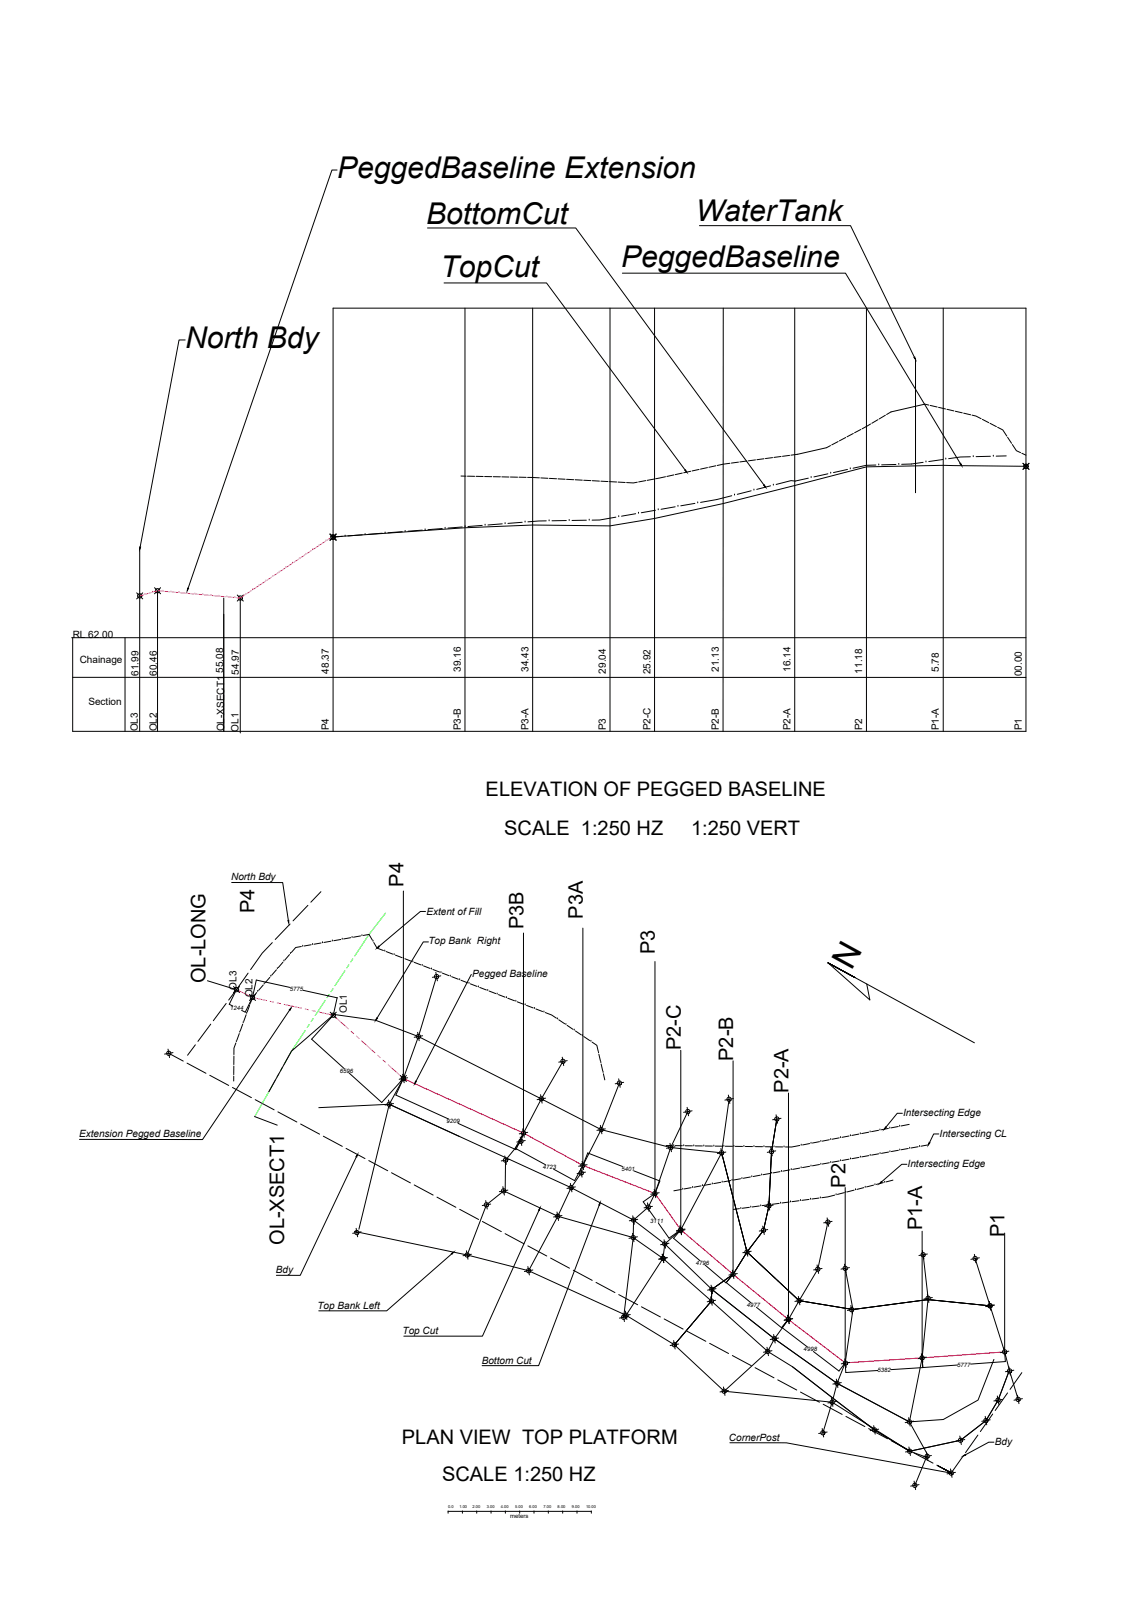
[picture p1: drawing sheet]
<svg xmlns="http://www.w3.org/2000/svg" width="297mm" height="420mm" viewBox="0 0 297 420" stroke-linecap="round" stroke-linejoin="round" font-family="sans-serif">
<!-- layer: 0 -->
<g fill="none" stroke="#000" stroke-width=".26">
<path d="M87.4 44.1h-1.3l-37.3 108.6M110.9 59.2h38.5l48.8 66.7M181.4 58.6h39.2l16.6 34.1M115.2 73.4h26.6l35.9 48.6M120.6 80v109.8M138.2 80v109.8M158.2 80v109.8M161.5 70.9h57.8l29.8 49.4M169.8 80v109.8M187.6 80v109.8M206.2 80v109.8M224.8 80v109.8"/>
<path d="M244.7 80v109.8M48 88.2h-1.6l-10 53.8M191.6 119.9l-1.9 .3M193.8 119.6l-1.9 .3M196 119.4l-1.9 .2M198.2 119.1l-1.8 .2M200.4 118.8l-1.8 .2M202.6 118.5l-1.8 .2M204.8 118.2l-1.8 .2M215.5 115.6l-1.1 .6-9.2 1.9M217.4 114.6l-1.6 .9M219.4 113.5l-1.6 .9"/>
<path d="M221.4 112.5l-1.7 .9M223.3 111.4l-1.6 .9M225.8 110l-2.1 1.3M227.8 108.9l-1.6 .9M229.7 107.8l-1.6 .9M239.5 120l-3.1 .4-2.5 .1M240.2 119.9h.1M240.9 105.1l-1-.2-8.7 2-1.2 .7M241.3 105.2l1.8 .4M243.5 105.7l1.8 .4M244.6 119.2l-3.7 .6M245.4 119.1h.1"/>
<path d="M245.7 106.2l1.8 .4M247.8 106.7l1.8 .4M250 107.2l1.8 .4M251.7 118.5l-2.6 .1-3 .4M252.2 107.7l1 .3 1.3 .7M252.5 118.5h.1M254.9 108.8l1.6 .9M256.8 109.9l1.7 .8M256.9 118.4l-3.7 .1M257.7 118.4h.1M258.8 110.9l1.3 .7 1.1 1.6M261 118.3l-2.6 .1"/>
<path d="M261.4 113.5l1 1.5M262.6 115.4l1.1 1.6 1 .5M265.1 117.6l1.1 .5M85.6 138.6l1.6 1.6M87.2 138.6l-1.6 1.6M88.8 139.2l-2.8 .2M89.5 139.1h.1M94 138.8l-3.7 .3M94.7 138.7h.1M99.2 138.4l-3.7 .3M99.9 138.3h.1M104.4 138l-3.8 .3"/>
<path d="M105.1 137.9h.1M109.5 137.6l-3.7 .3M110.3 137.5h.1M114.7 137.2l-3.7 .3M115.5 137.1h.1M119.6 123.5l1.3 .1M119.9 136.8l-3.7 .2M120.7 136.7h.1M121.3 123.6h1.8M123.5 123.6l1.9 .1M125.1 136.3l-3.7 .3M125.7 123.7h1.9"/>
<path d="M125.8 136.3h.1M128 123.7h1.8M130.2 123.8h1.8M130.3 135.9l-3.7 .3M131 135.9h.1M132.4 123.8h1.9M134.6 123.8l1.9 .1M135.5 135.5l-3.7 .3M136.2 135.5h.1M136.9 123.9l3 .1M140.3 124l1.9 .1M141.7 135.2l-4.7 .2"/>
<path d="M142.4 135.2h.1M142.5 124.1l1.9 .2M144.8 124.3l1.8 .1M146.9 135.1l-3.7 .1M147 124.4l1.8 .1M147.7 135.1h.1M149.2 124.5l1.9 .1M151.4 124.6l1.9 .1M152.1 135l-3.7 .1M152.9 135h.1M153.7 124.7l1.8 .2M155.9 124.9l1.8 .1"/>
<path d="M158.1 125l1.9 .1M159.8 134.2l-4.2 .8h-2M160.3 125.1l1.9 .1M160.5 134.1h.1M164.9 133.3l-3.7 .7M165.3 125.1l-1 .2-1.7-.1M165.6 133.2h.1M167.5 124.7l-1.8 .4M169.7 124.3l-1.8 .4M170 132.4l-3.6 .7M170.8 132.3h.1M172.6 123.7l-2.5 .6"/>
<path d="M174.8 123.2l-1.8 .4M175.2 131.5l-3.7 .7M175.9 131.4h.1M177 122.8l-1.8 .4M179.2 122.3l-1.8 .4M180.3 130.6l-3.7 .7M181 130.5h.1M181.4 121.8l-1.9 .4M183.5 121.4l-1.8 .3M185.7 120.9l-1.8 .4M189.4 120.2l-3.3 .6M189.8 128.7l-3.8 .9-4.3 .8"/>
<path d="M190.5 128.5h.1M194.9 127.4l-3.6 .9M195.6 127.2h.1M199.9 126.1l-3.6 .9M200.6 125.9h.1M209.7 124.1l-3.4 .8-1.1-.2-3.9 1M210.4 123.9h.1M214.8 123l-3.7 .8M215.5 122.8h.1M219.9 121.8l-3.7 .8M220.6 121.7h.1M227.2 120.7l-2.5 .1-3.4 .7"/>
<path d="M228 120.7h.1M232.4 120.5l-3.7 .1M233.2 120.5h.1M265.4 120.2l1.6 1.6M266.2 121l-21.5-.2-19.9 .4-37.2 9.5-17.8 3.8-11.6 2-20-.2-17.6 .7-34.2 2.3M267 120.2l-1.6 1.6M35.5 153.9l1.5 1.5M36.2 142.6v47.2M37 153.9l-1.5 1.5M40.1 152.5l1.6 1.6M40.9 153.3v36.5M41.7 152.5l-1.6 1.6"/>
<path d="M58 155.2v34.6M61.5 154.4l1.6 1.6M62.3 155.2v35M63.1 154.4l-1.6 1.6M18.6 165.5h247.6M18.9 175.8h247.3M18.9 165.5v24.3h247.3v-109.8h-179.8v109.8M32.4 165.5v24.3M60.1 229h13.2l1.5 9.9M104.7 231.2l-.1 48.7M110.4 236.5h-1.3l-10.8 9.1M53.8 254.5l7 2.2"/>
<path d="M60.6 256l1.5 1.6M61.3 256.8l-1.8 3.8 .9 .5M62.1 256l-1.5 1.6M64.7 258.1l1.6 1.5M66.3 258.1l-1.6 1.5M66.6 257.6l-1.1 1.3-.5 1.3M66.9 257.3h.1M68.3 255.6l-1.2 1.4M68.5 255.3h.1M70 253.6l-1.2 1.4M70.2 253.4h.1M71.7 251.7l-1.2 1.4"/>
<path d="M72 251.4h.1M73.4 249.7l-1.2 1.4M73.6 249.4h.1M75.1 247.7l-1.2 1.4M75.3 256.3l-8.8-2-1 4.6-1.9 3.8-.9-.5M75.3 247.5h.1M78.2 245.6l-1.5 .3-1.1 1.3M78.5 245.6h.1M78.7 257l8.8 1.9-1 4.6-5.7 6.2 8.5 7.6M80.7 245.2l-1.8 .3M81.1 245.1h.1M83.3 244.7l-1.8 .3"/>
<path d="M83.7 244.7h.1M85.8 244.3l-1.8 .3M86.2 244.2h.1M88.4 243.8l-1.8 .3M88.8 243.7h.1M91 243.3l-1.8 .4M91.3 243.3h.1M93.5 242.9l-1.8 .3M93.9 242.8h.1M94.3 242.8l1.4-.3 .9 1.4M96.8 244.3h.1M97 244.6l.8 1.4 1.7 .7"/>
<path d="M99.8 246.8h.1M100.2 246.9l1.7 .7M102.2 247.7h.1M102.6 247.9l1.7 .6M104.7 248.7h.1M105 248.8l1.8 .7M107.1 249.6h.1M107.4 249.7l1.8 .7M109.5 250.5h.1M109.9 250.7l1.7 .6M111.2 244.4h-1.4l-12 19.8M112 251.5h.1"/>
<path d="M112.3 251.6l1.7 .7M113.1 252.3l.4 2.2M113.3 253.4l-4.8 15.6-3.9 10.9-3.6 6.7-7.9 32.4M114.4 253.3l-2.2 .3M114.4 252.4h.1M114.7 252.5l1.8 .7M116.8 253.3h.1M117.2 253.5l1.7 .6M119.2 254.3h.1M119.6 254.4l1.7 .7M121.7 255.2h.1M122 255.3l1.8 .7"/>
<path d="M122.3 252.9l-14.4 27.7M124.1 256.1h.1M124.5 256.3l1.7 .6M126.5 257.1h.1M126.9 257.2l1.7 .7M129 258h.1M129.3 258.1l1.7 .7M131.4 258.9h.1M131.7 259.1l1.8 .6M133.8 259.8h.1M134.2 260l1.7 .6M135.8 242.1v52"/>
<path d="M151.2 240.9v61.6M169.9 249.5v60.2M60.6 278.9h.1M60.6 279.3v1.2M60.7 276.3h.1M60.7 276.7l-.1 1.8M60.7 273.7h.1M60.7 274v1.9M61.2 270.7l-.5 1.3v1.3M61.3 270.3h.1M62.1 268.2l-.7 1.8M62.2 267.9h.1"/>
<path d="M63 265.8l-.7 1.7M63.1 265.4h.1M63.9 263.3l-.7 1.8M64 263h.1M64.8 260.9l-.7 1.7M64.9 260.6h.1M75.1 262.1l-22.6 33.6h-31.9M85.7 262.7l1.5 1.6M87.2 262.7l-1.5 1.6M90.6 278.5l8.4 7.6 5.6-6.2M103.9 279.1l1.5 1.6M104.5 278.8l.3 2.2"/>
<path d="M104.6 279.9l-1.9 4.3 13.6 6.2M105.4 279.1l-1.5 1.6M105.7 279.7l-2.1 .4M108.3 267.9l.4 2.2M109.6 268.8l-2.2 .4M136.2 260.8h.1M136.6 260.9l1.7 .7M138.7 261.7h.1M139 261.8l1.8 .7M141.1 262.6h.1M141.5 262.8l1.6 .6 1.2 .8M144.6 264.4h.1"/>
<path d="M145 264.7l1.5 1M145.9 274.4l.3 2.1M146 275.4l-5.6 9.8-4.6 8.9-.6 2.1-4.1 4.9v7.7l-4.9 3.9-5 13M146.8 265.9h.1M147.1 266.1l1.6 1M147.1 275.3l-2.2 .3M149 267.3h.1M149.3 267.6l1.5 1M151.1 268.8h.1M151.4 269l1.6 1M153.3 270.2h.1M153.6 270.5l1.2 .8 .4 1.6"/>
<path d="M155.3 273.2h.1M155.4 273.6l.4 1.8M155.9 275.8h.1M155.9 276.1l.5 1.8M156.4 278.3h.1M156.5 278.7l.4 1.6M160.5 280l.4 2.2M176.6 272.6v46.6M190.2 275.3v55.4M66.1 289.8l5.8 2.2M69.8 283.3l5.8-10.5 11-9.5 10.9 1.5 11 4.2 47.5 24.2 18 4.6 13.2 1.4M82.7 287.5l18.3-.9 18.3 8.4"/>
<path d="M100.8 285.5l.4 2.2M101 286.6l47.2 21.6 16.2 8.4 8.1 6.2 12.2 11.8 16.2 12.8 16.3 11.6 18.7 10M102.1 286.4l-2.2 .4M118.8 291.5l15 6.9 2-4.3M131 300l.3 2.2M135 295.1l.4 2.2M135.6 293l.4 2.2M135.8 294.1l-2.1 3.9 7.8 4.3M136.3 296l-2.2 .4M136.9 293.9l-2.2 .4M140.2 284.1l.4 2.2M141.5 285l-2.2 .4"/>
<path d="M155.8 292.1l.3 2.2M157 293l-2.1 .3M160.7 281.1l-4.7 12.1-4.8 9.3-.4 1.9-2.6 3.8-3.5 7.4-7.6 14.2M161.8 280.9l-2.2 .4M172.8 297.3h1.6M173.8 296.7l.4 2.2M174.8 297.3h.1M175.1 297.6l-2.2 .4M175.2 297.3h1.8M177.4 297.3h.1M177.8 297.3l1.8 .1M178.3 287.4l.3 2.2"/>
<path d="M178.4 288.5l-4.4 9.3-4.1 11.9-1.7 3.6-3.8 3.3-.1 4.6-2.5 20.7M179.5 288.3l-2.2 .4M180 297.4h.1M180.4 297.4h1.8M182.6 297.4h.1M183 297.4h1.8M185.2 297.4h.1M185.6 297.4l1.8 .1M187 298.1l.4 2.2M187.8 297.5h.1M188.2 297.5h1.8M188.3 299l-2.2 .4"/>
<path d="M189 284.2l.3 2.2M189.1 285.3l-1.9 13.9-10.6 20-4.1 3.6-.5 3.8-9.6 14.7M190.2 285.1l-2.2 .4M190.4 297.5h.1M190.8 297.5h1.8M193 297.5h.1M193.4 297.5l1.8 .1M195.6 297.6h.1M196 297.6h1.8M198.2 297.6h.1M198.6 297.6h1.8M199.9 297.8l.4 2.2"/>
<path d="M200.8 297.6h.1M201.2 297.6h1.8M201.2 298.7l-2.2 .4M201.3 289.3l.4 2.2M202.6 290.2l-2.2 .4M203.4 297.6h.1M204.6 283.7v58.7M207.5 297.3l-2.1 .4h-1.6M207.9 297.2h.1M210 296.8l-1.8 .3M210.4 296.7h.1M212.6 296.3l-1.8 .3"/>
<path d="M213 296.2h.1M215.1 295.8l-1.8 .3M215.5 295.7h.1M217.7 295.3l-1.8 .3M218.1 295.2h.1M220.3 294.8l-1.9 .4M220.6 294.7h.1M222.8 294.3l-1.8 .4M223.2 294.2h.1M225.4 293.8l-1.9 .4M225.4 299.9l-1.8 .3M225.7 293.8h.1"/>
<path d="M225.7 299.8h.1M227.9 293.3l-1.8 .4M228 299.4l-1.9 .4M228.3 293.3h.1M228.3 299.4h.1M230.5 292.8l-1.9 .4M230.5 299l-1.8 .3M230.8 292.8h.1M230.9 298.9h.1M233 292.3l-1.8 .4M233.1 298.5l-1.9 .3M233.4 292.3h.1"/>
<path d="M233.4 298.5h.1M234.1 288.9h-1.3l-3 3.6M235.6 298.1l-1.8 .3M235.9 291.8l-2.1 .4M236 298h.1M238.2 297.6l-1.8 .3M238.6 297.5h.1M240.9 297.1l-2 .4M243.6 294.3h-1.4l-1.1 2.2M92 319.6l29.2 6.1 15.9 4.1 25.3 11.5 12.5 7.7 13 12 28 2.9 20.1 12.7 4.3 1.6M92.4 318.8l.4 2.2M92.5 300.2l-14.6 30.8h-6.2"/>
<path d="M93.7 319.7l-2.2 .4M126 311.6l.4 2.2M127.3 312.5l-2.2 .4M130.5 308l.3 2.1M130.6 309l14.1 6.6 19.6 5.6 7.7 5.4 27.2 24.1 6.4 4 21.3 16.4 9.1 5.5 13.2-2.8 6.6-5.1 3.1-5.3 2.9-7.6-2.9 7.6-3.1 5.3-6.6 5.1-13.2 2.8-9.1-5.5-21.3-16.4M131.7 308.9l-2.2 .3M132.2 300.9l-2.2 .4M139.8 314.1l-14.6 32.7h-20.4M144.5 314.5l.4 2.2M145.8 315.5l-2.2 .3M148 307.1l.4 2.2M149.3 308l-2.2 .4"/>
<path d="M150.6 303.3l.4 2.2M151 301.4l.4 2.2M151.2 302.5l-2.1 3.9-5.5-3M151.2 302.5l1.3-3.3 9 3.5M151.9 304.2l-2.2 .4M152.3 302.3l-2.2 .4M155.5 312.8l-15.8 41.6h-14.6M164.2 315.5l.3 2.2M164.4 303.9l6.8 2.6-1.3 3.2M165.4 316.4l-2.1 .4M168 312.2l.4 2.2M169.3 313.1l-2.2 .4"/>
<path d="M169.7 308.6l.4 2.2M169.9 309.7l-3 2.2 3.1 4.4M170.8 317.5l2.8 3.8 3-2.1M171 309.5l-2.2 .4M176.4 318.2l.4 2.2M176.4 318.1l.4 2.2M176.6 319.2l-1.9 2.2 6.9 5.8M176.7 308.7l-1.9 .3M177.1 308.6h.1M177.7 319.2l-2.2 .3M177.7 319l-2.2 .4M179.3 308.2l-1.8 .4"/>
<path d="M179.7 308.2h.1M181.9 307.8l-1.9 .3M182.2 307.7h.1M184.4 307.3l-1.8 .3M184.8 307.2h.1M187 306.8l-1.8 .4M187.4 306.8h.1M189.6 306.4l-1.9 .3M189.9 306.3h.1M191.8 313.7l-1.5 .2M192.1 305.9l-1.8 .3M192.2 313.6h.1"/>
<path d="M192.5 305.9h.1M194.4 313.3l-1.8 .3M194.7 305.4l-1.9 .4M194.8 313.3h.1M195 305.4h.1M197 313l-1.9 .2M197.2 305l-1.8 .3M197.4 312.9h.1M197.6 304.9h.1M197.9 318.2l.4 2.2M199.2 319.1l-2.2 .4M199.3 311.8l.4 2.2"/>
<path d="M199.6 312.6l-1.9 .3M199.8 304.5l-1.8 .4M199.9 312.6h.1M200.2 304.5h.1M200.6 312.8l-2.2 .3M202.1 312.3l-1.8 .2M202.3 304.1l-1.8 .3M202.5 312.2h.1M202.7 304h.1M204.7 311.9l-1.8 .3M204.9 303.6l-1.8 .3M205.1 311.9h.1"/>
<path d="M205.3 303.5h.1M207.3 311.6l-1.8 .3M207.5 303.1l-1.9 .4M207.7 311.6h.1M207.8 303.1h.1M209.9 311.3l-1.9 .2M210 302.7l-1.8 .3M210.2 311.2h.1M210.4 302.6h.1M212.5 310.9l-1.9 .3M212.6 302.2l-1.8 .3M212.8 310.9h.1"/>
<path d="M213 302.1h.1M214.6 316.1l.4 2.2M214.8 317.2l-2.6 12.2-7.6 13-3.7 5-1.7 3.3-11.3 10.3M215.1 301.8l-1.8 .3M215.5 301.7h.1M215.9 317l-2.2 .4M216.5 310.2l-3.3 .6M216.9 310.1h.1M217.7 301.3l-1.8 .3M218.1 301.2h.1M219.1 309.5l-1.8 .5M219.3 308.2v45.5"/>
<path d="M219.4 309.4h.1M220.3 300.8l-1.9 .4M220.6 300.8h.1M221.6 308.9l-1.8 .4M221.9 308.8h.1M222.8 300.4l-1.8 .3M223.2 300.3h.1M224.1 308.2l-1.8 .5M224.5 308.1h.1M226.6 307.6l-1.8 .4M227 307.5h.1M229.1 306.9l-1.8 .5"/>
<path d="M229.5 306.8h.1M231.7 306.3l-1.8 .4M235.3 302.2h-1.4l-5.2 4.5M239.2 319.5v32.9l.2 2.5M117.2 325.4l-16.9 14.8h-17.6M121 324.6l.4 2.2M122.3 325.5l-2.2 .4M136.9 328.7l.4 2.2M138.2 329.6l-2.2 .4M164.1 320.1l.4 2.2M165.4 321l-2.2 .4M171.8 325.5l.4 2.2"/>
<path d="M172.3 321.7l.4 2.2M173.1 326.4l-2.2 .4M173.6 322.6l-2.2 .4M182.9 328.3l5.4 4.6 1.9-2.2M184.4 336.5l.3 2.2M184.5 333.5l.4 2.2M184.7 334.6l16.2 12.8 16.3 11.6 18.7 10 8.8-.6 9-5.1 4.1-10.5M185.6 337.4l-2.1 .4M185.8 334.4l-2.2 .4M190 329.6l.4 2.2M190.2 330.7l-1.8 2.2 6.4 5.2M191.3 330.5l-2.2 .4"/>
<path d="M193.6 323.8l.4 2.2M194.9 324.7l-2.2 .4M196.2 339.3l6.5 5.3 1.8-2.2-1.6 2.1 6.6 5.1M207.1 336.4l.4 2.2M208.4 337.3l-2.2 .4M212 328.3l.4 2.2M213.3 329.2l-2.2 .4M219.1 328.1l.4 2.2M219.3 329.2l2 10.6-2 13.9-2.1 5.3-3.7 12.8M220.4 329l-2.2 .4M220.7 338.8l.4 2.2M222 339.7l-2.2 .4"/>
<path d="M239.3 324.5l.4 2.2M239.5 325.6l1.3 11.3-1.6 15.5-3.3 16.6 4.7 8.5-3.3 8M240.6 335.8l.4 2.2M240.6 325.4l-2.2 .4M241.9 336.7l-2.2 .4M252.8 325.5l.4 2.2M253 326.6l7.6 24.2 3.5 12.4M254.1 326.4l-2.2 .4M256.6 337.8l.4 2.2M257.9 338.7l-2.2 .4M260.6 320v30.8l.2 2.5-9 .7M161.6 340.8l.4 2.2"/>
<path d="M162.2 340.2l.4 2.2M162.9 341.7l-2.2 .4M163.5 341.1l-2.2 .4M174.8 347.9l.3 2.2M176.1 348.8l-2.3 .4M187.7 359.9l.4 2.2M199 349.6l.4 2.2M200.3 350.5l-2.2 .4M200.7 346.3l.4 2.2M202 347.2l-2.2 .4M204.3 341.3l.4 2.2M204.4 341.3l.4 2.2"/>
<path d="M205.7 342.2l-2.3 .4M211 350.7l6.6 5.1 1.7-2.1M217 357.9l.4 2.2M218.3 358.8l-2.2 .4M219.1 352.7l.4 2.2M219.3 353.7l.1 2.5 8.3-.5M220.4 353.6l-2.2 .3M239 351.3l.4 2.2M239.4 354.9l-8.3 .5M240.3 352.2l-2.2 .4M248.4 354.2l-9 .7M260.4 349.7l.4 2.2"/>
<path d="M261.7 350.7l-2.2 .3M261.7 354.7l.4 2.2M263 355.6l-2.2 .4M189 360.8l-2.2 .4M189.3 374.4h14.7l42.1 7.8M213.3 370.7l.4 2.2M214.6 371.6l-2.2 .4M215.7 362.8l.4 2.2M217 363.7l-2.2 .4M226.7 370l.3 2.2M228 370.9l-2.3 .4M235.7 367.9l.4 2.2"/>
<path d="M235.8 375.5l.4 2.2M237 368.8l-2.2 .4M237.1 376.4l-2.2 .4M240.3 376.8l.4 2.2M241.6 377.7l-2.2 .4M249 372.7l.4 2.2M250.3 373.6l-2.2 .4M255.6 367.6l.4 2.2M256.9 368.5l-2.2 .4M257.8 374.3h-1.3l-6.1 3.3M258.7 362.3l.4 2.2M260 363.2l-2.2 .4"/>
<path d="M263.9 362.1l.4 2.2M265.2 363l-2.2 .4M116.2 392.2h37.2M116.2 392.1v.6M120 392.1v.6M123.7 392.1v.6M127.4 392.1v.6M131.1 392.1v.6M134.8 392.1v.6M138.5 392.1v.6M142.2 392.1v.6M146 392.1v.6"/>
<path d="M149.7 392.1v.6M153.4 392.1v.6M237.1 384.4l.4 2.2M238.4 385.3l-2.2 .4"/>
<circle cx="86.4" cy="139.4" r=".56"/>
<circle cx="266.2" cy="121" r=".56"/>
<circle cx="36.2" cy="154.6" r=".56"/>
<circle cx="40.9" cy="153.3" r=".56"/>
<circle cx="62.3" cy="155.2" r=".56"/>
<circle cx="61.4" cy="256.8" r=".56"/>
<circle cx="65.5" cy="258.9" r=".56"/>
<circle cx="113.3" cy="253.4" r=".56"/>
<circle cx="86.5" cy="263.5" r=".56"/>
<circle cx="104.6" cy="279.9" r=".56"/>
<circle cx="108.5" cy="269" r=".56"/>
<circle cx="146" cy="275.4" r=".56"/>
<circle cx="101" cy="286.6" r=".56"/>
<circle cx="135.2" cy="296.2" r=".56"/>
<circle cx="135.8" cy="294.1" r=".56"/>
<circle cx="140.4" cy="285.2" r=".56"/>
<circle cx="155.9" cy="293.1" r=".56"/>
<circle cx="160.7" cy="281.1" r=".56"/>
<circle cx="174" cy="297.8" r=".56"/>
<circle cx="178.4" cy="288.5" r=".56"/>
<circle cx="187.2" cy="299.2" r=".56"/>
<circle cx="189.1" cy="285.3" r=".56"/>
<circle cx="200.1" cy="298.9" r=".56"/>
<circle cx="201.5" cy="290.4" r=".56"/>
<circle cx="92.6" cy="319.9" r=".56"/>
<circle cx="126.2" cy="312.7" r=".56"/>
<circle cx="130.6" cy="309" r=".56"/>
<circle cx="131.1" cy="301.1" r=".56"/>
<circle cx="144.7" cy="315.6" r=".56"/>
<circle cx="148.2" cy="308.2" r=".56"/>
<circle cx="150.8" cy="304.4" r=".56"/>
<circle cx="151.2" cy="302.4" r=".56"/>
<circle cx="164.4" cy="316.6" r=".56"/>
<circle cx="168.2" cy="313.3" r=".56"/>
<circle cx="169.9" cy="309.7" r=".56"/>
<circle cx="176.6" cy="319.3" r=".56"/>
<circle cx="176.6" cy="319.1" r=".56"/>
<circle cx="198.1" cy="319.3" r=".56"/>
<circle cx="199.5" cy="312.9" r=".56"/>
<circle cx="214.8" cy="317.2" r=".56"/>
<circle cx="121.2" cy="325.7" r=".56"/>
<circle cx="137.1" cy="329.8" r=".56"/>
<circle cx="164.3" cy="321.2" r=".56"/>
<circle cx="172" cy="326.6" r=".56"/>
<circle cx="172.5" cy="322.8" r=".56"/>
<circle cx="184.6" cy="337.6" r=".56"/>
<circle cx="184.7" cy="334.6" r=".56"/>
<circle cx="190.2" cy="330.7" r=".56"/>
<circle cx="193.8" cy="324.9" r=".56"/>
<circle cx="207.3" cy="337.5" r=".56"/>
<circle cx="212.2" cy="329.4" r=".56"/>
<circle cx="219.3" cy="329.2" r=".56"/>
<circle cx="220.9" cy="339.9" r=".56"/>
<circle cx="239.5" cy="325.6" r=".56"/>
<circle cx="240.8" cy="336.9" r=".56"/>
<circle cx="253" cy="326.6" r=".56"/>
<circle cx="256.8" cy="338.9" r=".56"/>
<circle cx="161.8" cy="341.9" r=".56"/>
<circle cx="162.4" cy="341.3" r=".56"/>
<circle cx="174.9" cy="349" r=".56"/>
<circle cx="199.2" cy="350.7" r=".56"/>
<circle cx="200.9" cy="347.4" r=".56"/>
<circle cx="204.5" cy="342.4" r=".56"/>
<circle cx="217.2" cy="359" r=".56"/>
<circle cx="219.3" cy="353.7" r=".56"/>
<circle cx="239.2" cy="352.4" r=".56"/>
<circle cx="260.6" cy="350.8" r=".56"/>
<circle cx="261.9" cy="355.8" r=".56"/>
<circle cx="187.9" cy="361" r=".56"/>
<circle cx="213.5" cy="371.8" r=".56"/>
<circle cx="215.9" cy="363.9" r=".56"/>
<circle cx="226.8" cy="371.1" r=".56"/>
<circle cx="235.9" cy="369" r=".56"/>
<circle cx="236" cy="376.6" r=".56"/>
<circle cx="240.5" cy="377.9" r=".56"/>
<circle cx="249.2" cy="373.8" r=".56"/>
<circle cx="255.8" cy="368.7" r=".56"/>
<circle cx="258.9" cy="363.4" r=".56"/>
<circle cx="264.1" cy="363.2" r=".56"/>
<circle cx="237.3" cy="385.5" r=".56"/>
</g>
<g fill="#000" stroke="#000" stroke-width=".26">
<path d="M237.1 92.7h.2l.2 .6zM177.7 122.1l.1-.2 .3 .6zM198.1 125.9l.2-.1 .3 .6zM249 120.3l.2-.1 .3 .7zM36.3 141.9l.2 .1-.3 .6zM48.7 152.6l.2 .1-.3 .6zM74.7 238.9h.2v.6zM98.2 245.5l.2 .2-.6 .3zM75.5 261.6l-.3 .6-.1-.1zM97.7 264.2l.2 .1-.4 .5zM107.8 280.6l.2 .1-.4 .5zM229.7 292.5l.2 .1-.5 .4z"/>
<path d="M241 296.5l.2 .1-.3 .5zM92.7 299.6l-.2 .7-.2-.1zM140.1 313.5l-.2 .6-.2-.1zM155.7 312.1l-.1 .7-.3-.1zM228.6 306.6l.2 .2-.6 .4zM117.1 325.3l.6-.3-.5 .5zM249.8 377.9l.6-.4 .1 .2zM246.1 382.1l.7 .2h-.7z"/>
</g>
<!-- layer: VIEWPORTS -->
<g fill="none" stroke="#000" stroke-width=".26">
<path d="M237.5 93.3v34.6M214.8 249.9l38 20.7M214.8 249.9h.1M214.8 249.9l10.9 9.6-.9-4.1M214.9 249.9l1 .6M215.1 250.1h.1M215.4 250.2h.1M215.5 250.3h.1M215.7 250.3v.1M215.8 250.4h.1M216 250.5l2.1 1.2M216.1 250.6h.1"/>
<path d="M216.2 250.6h.1M216.3 250.7h.1M216.6 250.8h.1M216.7 250.9h.1M216.9 251l.1 .1M217.1 251.1h.1M217.3 251.3h.1M217.5 251.3v.1M217.6 251.4h.1M217.7 251.5h.1M217.9 251.5v.1M218 251.6h.1"/>
<path d="M218.2 251.7l.2 .1M218.4 251.8h.1M218.4 251.8v.1M218.5 251.9h.1M218.6 252h.1M218.7 252l2.8 1.5M218.8 252v.1M218.9 252.1h.1M219 252.2h.1M219.1 252.2l.1 .1M219.3 252.3h.1M219.4 252.4h.1"/>
<path d="M219.5 252.5h.1M219.7 252.5v.1M219.8 252.6h.1M220 252.7h.1M220.2 252.8h.1M220.3 252.9h.1M220.7 253.1h.1M220.8 253.2h.1M221 253.2v.1M221.1 253.3h.1M221.2 253.4h.1M221.3 253.4l.1 .1"/>
<path d="M221.5 253.6l.3 .1M221.6 253.6h.1M187.2 299.2l.7 2.6M200.1 298.8l-.1 3.5M200.2 298.8h.1M200.3 298.1l-.1 .7M200.6 296.3l-.3 1.7M200.6 295.9v.4M200.7 295.5v.1M200.7 295.6l-.1 .3M200.7 295.5h.1M200.8 295.2l-.1 .3"/>
<path d="M200.8 295.1v.1M200.8 294.7v.4M200.9 294.1l-.1 .6M201 293.4l-.1 .7M201.1 293.3l-.1 .1M201.1 293v.3M201.2 292.3l-.1 .7M201.2 292.3h.1M201.2 292.2v.1M201.3 291.9l-.1 .3M201.4 291.2l-.1 .7M201.5 290.7l-.1 .5"/>
<path d="M201.5 290.5v.2M201.5 290.4v.1M187.9 301.8v.1M187.9 301.9l.8 3M188.7 304.9v.1M188.7 305l.1 .3M188.8 305.3v.1M188.8 305.4l.1 .3M188.9 305.7h.1M188.9 305.8l.1 .2M189 306l.1 .6M189.1 306.6v.1"/>
<path d="M189.1 306.7h.1M189.1 306.7l.3 .9M189.4 307.6h.1M189.4 307.7l.4 1.5M189.8 309.2v.1M189.8 309.3l1 4.1M190.9 313.4v.1M190.9 313.5l1 4.2M191.9 317.7l.4 1.5M192.3 319.2h.1M192.3 319.3l.4 1.5M198 319.4l-.5 .6"/>
<path d="M198 319.3v.1M198.1 319.1l-.1 .2M198.2 318.9l-.1 .2M198.4 317.9l-.2 1M198.4 317.6v.3M198.4 317.6h.1M198.5 317.5v.1M198.5 317.2v.3M198.6 317.1l-.1 .1M198.7 316.5l-.1 .6M199.1 314.8l-.4 1.7M199.1 314.8h.1"/>
<path d="M199.2 314.2l-.1 .6M199.3 313.9l-.1 .3M199.3 313.8v.1M199.4 313.5l-.1 .3M199.4 313.4v.1M199.4 313.1v.3M199.4 313v.1M199.5 312.9v.1M199.5 312.7v.1M199.5 312.5v.1M199.5 312.3h.1M199.5 312.1h.1"/>
<path d="M199.5 311.6v.1M199.6 311.4h-.1M199.6 311.2h.1M199.6 311h.1M199.6 310.7v.1M199.6 310.1l-.1 2.8M199.6 310.3h.1M199.6 310.1h.1M199.7 309l-.1 1M199.7 308.9v.1M199.7 308.5h.1M199.7 308.3h.1"/>
<path d="M199.7 308.1h.1M199.7 307.6v.1M199.7 307.4h.1M199.8 307.2h-.1M199.8 306.9v.1M199.8 306.5l-.1 2.4M199.8 306.7v.1M199.8 306.3h.1M199.8 306.1h.1M199.8 305.8v.1M199.8 305.6v.1M199.8 305.4h.1"/>
<path d="M199.9 305l-.1 1.5M199.9 305.2h-.1M199.9 303.9v1.1M199.9 303.8v.1M199.9 303.4h.1M199.9 303.2h.1M200 302.9l-.1 .1M200 302.7v.1M200 302.5h.1M200 302.3l-.1 1.5M200 302v.1M200 301.8v.1"/>
<path d="M200 301.6h.1M200 301.4h.1M200 301.2h.1M200.1 300.7v.1M200.1 300.5h.1M200.1 300.3h.1M182.6 339.9l-.1 .2M182.6 339.9h.1M182.8 339.7l-.1 .2M182.8 339.7h.1M183 339.5l-.2 .2M183 339.4v.1"/>
<path d="M183.2 339.3l-.2 .1M183.3 339.1l-.1 .2M183.4 339l-.1 .1M184.1 338.2l-.7 .8M184.1 338.2h.1M184.3 337.9l-.2 .3M184.4 337.8l-.1 .1M184.6 337.6l-.2 .2M184.6 337.4h.1M184.6 337.1h.1M184.6 336.8h.1M184.6 335.5v.1"/>
<path d="M184.6 335.3h.1M184.7 334.6l-.1 3M184.7 334.6h.1M184.9 334.5l-.2 .1M184.9 334.4v.1M185 334.4h-.1M185.3 334.1l-.3 .3M185.4 334.1h-.1M185.6 333.9l-.2 .2M185.7 333.9h-.1M185.8 333.8h-.1M186.1 333.6l-.3 .2"/>
<path d="M186.2 333.5l-.1 .1M186.5 333.3l-.3 .2M186.7 333.2l-.1 .1M187 333l-.3 .2M187.5 332.6l-.5 .3M187.9 332.3l-.4 .3M188.4 332l-.5 .3M188.5 331.9l-.1 .1M188.5 331.9h.1M188.8 331.7l-.2 .2M188.8 331.7h.1M189.1 331.4l-.3 .3"/>
<path d="M189.2 331.4h.1M189.3 331.3l-.1 .1M189.6 331.1l-.3 .2M189.6 331.1h.1M189.7 331v.1M190.1 330.8l-.4 .2M190.1 330.7v.1M190.3 330.6h-.1M190.3 330.5l-.1 .2M190.3 330.5h.1M190.4 330.3l-.1 .2M190.4 330.3h.1"/>
<path d="M190.5 330.2l-.1 .1M190.5 330.1h.1M190.7 329.9l-.1 .2M190.7 329.8v.1M190.8 329.8h-.1M190.8 329.7h.1M190.8 329.6v.2M190.9 329.6h.1M190.9 329.5v.1M191 329.4h.1M191 329.3v.1M191.2 329.1l-.2 .2"/>
<path d="M191.2 329.1h.1M191.3 329l-.1 .1M191.3 328.9v.1M191.3 328.9h.1M191.4 328.8l-.1 .1M191.4 328.7v.1M191.5 328.6h.1M191.6 328.4l-.2 .3M191.7 328.4h-.1M191.7 328.3v.1M191.7 328.3h.1M191.8 328.2h-.1"/>
<path d="M191.8 328.1l-.1 .2M191.9 328l-.1 .1M191.9 327.9v.1M191.9 327.9h.1M192 327.8l-.1 .1M192 327.7v.1M192.1 327.7h-.1M192.1 327.6v.1M192.2 327.5h-.1M192.2 327.4v.1M192.3 327.4h-.1M192.3 327.2v.1"/>
<path d="M192.4 327.2h.1M192.4 327.1h.1M192.5 327l-.1 .2M192.5 327h.1M192.6 326.8l-.1 .2M192.7 326.7h.1M192.7 320.8l.1 .1M192.8 320.9l.2 .8M192.8 326.5l-.1 .1M192.8 326.5h.1M192.9 326.3l-.1 .2M192.9 326.3h.1"/>
<path d="M193 321.7v.1M193 321.8h.1M193 326.2h.1M193 321.8l.2 .7M193.2 325.9l-.1 .1M193.2 322.5v.3M193.2 322.8h.1M193.3 322.8v.3M193.3 325.8h-.1M193.3 325.7l-.3 .6M193.3 323.1h.1M193.3 323.1l.1 .3"/>
<path d="M193.4 325.6l-.1 .1M193.4 323.4v.1M193.4 323.5l.2 .5M193.4 325.5v.1M193.5 325.4l-.1 .1M193.6 324l.2 .9M193.6 325.2l-.1 .2M193.7 325.1l-.1 .1M193.7 325.1h.1M193.8 324.9l.3 .3M193.8 324.9l-.1 .2M193.9 324.8l-.1 .1"/>
<path d="M193.9 324.8h.1M194 324.7l-.1 .1M194.1 325.2l.2 .2M194.3 324.3l-.3 .4M194.3 325.4h.1M194.3 325.4l.1 .1M194.4 324.2h-.1M194.4 324.1v.1M194.4 325.5l.5 .4M194.6 323.9l-.2 .2M194.6 325.7h.1M194.7 323.8h-.1"/>
<path d="M194.9 325.9l.1 .2M194.9 323.4l-.2 .4M195.1 326.1h.1M195.1 326.1l.1 .2M195.1 323.1l-.2 .3M195.2 323.1h-.1M195.2 323h.1M195.3 326.3h.1M195.3 326.3l.7 .7M195.3 322.9l-.1 .1M195.4 322.8l-.1 .1M196 322l-.6 .8"/>
<path d="M196 322h.1M196 327l.1 .1M196.2 327.1h.1M196.2 327.2l.1 .1M196.4 327.3h.1M196.4 327.3l.2 .2M196.6 327.5h.1M196.6 327.5l.4 .4M196.8 327.7h.1M196.8 320.9l-.8 1.1M196.9 320.9h-.1M197 327.9l.2 .2"/>
<path d="M197.2 320.5l-.3 .4M197.2 328.1l.9 .9M197.2 320.4v.1M197.3 320.3l-.1 .1M197.5 320.1l-.2 .2M197.5 320v.1M198.1 329l.2 .1M198.3 329.1v.1M198.4 329.2h.1M198.4 329.3h.1M198.5 329.3l.1 .1M198.6 329.4l.1 .1"/>
<path d="M198.7 329.5l.2 .2M198.9 329.7l.2 .2M199.1 329.9h.1M199.1 329.9l.2 .1M199.3 330.1h.1M199.3 330.1l.2 .2M199.5 330.3l.7 .6M200.2 330.9h.1M200.2 330.9l.2 .2M200.4 331.1h.1M200.4 331.1l.2 .2M200.6 331.3h.1"/>
<path d="M200.6 331.3l.6 .5M200.8 331.5h.1M201.1 331.7v.1M201.2 331.8l.2 .2M201.4 332h.1M201.4 332l.7 .7M202.1 332.7l.2 .2M202.3 332.9h.1M202.4 332.9l.1 .1M202.5 333v.1M202.5 333.1l.7 .6M202.9 333.4l.1 .1"/>
<path d="M203.2 333.7h.1M203.2 333.7l.1 .1M203.3 333.8h.1M203.4 333.9l.2 .1M203.6 334l.6 .6M204.2 334.7h.1M204.3 334.7l.1 .1M204.4 334.8l.1 .1M204.5 334.9l.7 .7M204.8 335.2l.1 .1M205.2 335.6h.1M205.3 335.6l.1 .2"/>
<path d="M205.4 335.8h.1M205.5 335.8l.6 .6M206.1 336.4l.1 .1M206.2 336.5l.1 .1M206.3 336.6l.1 .1M206.4 336.7l.1 .1M206.5 336.8h.1M206.6 336.9l.6 .5M207 337.2h.1M207.2 337.4v.1M207.2 337.5l1.9 .3M209.1 337.8l.7 .2"/>
<path d="M209.8 338h.1M209.8 338l2.1 .3M211.9 338.3h.1M212 338.3l2.1 .4M214.1 338.7h.1M214.2 338.7h.3M214.5 338.7l.4 .1M214.9 338.8l.6 .1M215.6 338.9h.1M215.7 338.9l.3 .1M216 339h.1M216.1 339h.3"/>
<path d="M216.4 339l.2 .1M216.7 339.1l.7 .1M217.4 339.2l.7 .1M218.1 339.3h.1M218.2 339.3h.1M218.2 339.3l1 .2M219.2 339.5h.1M219.3 339.5l1.3 .2M220.6 339.7h.1M220.7 339.7h1.3M221.5 339.8h.1M221.9 339.8h-.1"/>
<path d="M222.1 339.7h.1M222.5 339.7h-.5M222.6 339.7h-.1M222.7 339.7h-.2M222.7 339.6v.1M223.5 339.5l-.7 .1M223.9 339.5h.1M224.2 339.5h-.1M224.6 339.4h.1M224.9 339.4l-1.4 .1M224.9 339.4h.1M225.1 339.3h-.1"/>
<path d="M225.3 339.3h.1M225.8 339.2l-.1 .1M226.4 339.2l-1.4 .1M226.4 339.2h.1M226.5 339.1l-.1 .1M227.2 339.1h-.7M227.2 339.1h.1M227.6 339l-.4 .1M227.6 339h.1M227.8 339h.1M227.9 339h-.2M228.1 338.9h.1"/>
<path d="M228.3 338.9h.1M228.6 338.9l-.7 .1M228.7 338.9h.1M228.9 338.8l-.2 .1M229.1 338.8h-.2M229.4 338.8h-.3M229.4 338.8h.1M229.5 338.8h-.1M229.5 338.7v.1M229.8 338.7h-.3M230.1 338.7h.1M230.3 338.6h.1"/>
<path d="M230.8 338.6l-1 .1M231 338.6h-.1M231 338.6h.1M231.3 338.5l-.3 .1M231.7 338.5h-.4M231.7 338.5h.1M232 338.4h.1M232.4 338.4l-.6 .1M232.4 338.4h.1M232.6 338.3h.1M232.7 338.3l-.2 .1M232.8 338.3h.1"/>
<path d="M233.1 338.3h-.2M233.1 338.3h.1M233.2 338.3h.1M233.6 338.2h.1M233.8 338.2l-.5 .1M233.9 338.2h.1M234 338.2h-.1M234.5 338.1h.1M234.6 338.1l-.5 .1M234.7 338.1h-.1M234.7 338.1h.1M235.1 338l-.3 .1"/>
<path d="M235.3 338h-.2M235.4 338h-.1M235.5 338h-.1M235.5 338h.1M235.8 337.9h.1M236.1 337.9l-.6 .1M236.2 337.9h-.1M236.2 337.9h.1M236.3 337.8h.1M236.5 337.8h.1M236.7 337.8l-.5 .1M236.8 337.8h.1"/>
<path d="M236.9 337.8h-.2M237.1 337.7h.1M237.5 337.7h.1M237.7 337.7l-.7 .1M237.7 337.7h.1M237.8 337.7h-.1M238.4 337.6l-.6 .1M238.4 337.6h.1M238.8 337.5h.1M239.1 337.5l-.7 .1M239.6 337.4h.1M239.9 337.4l-.7 .1"/>
<path d="M240 337.4h.1M240.3 337.3h.1M240.6 337.3l-.7 .1M240.6 337.3h.1M240.7 337.3h.1M240.8 337.3h.1M240.8 337.3h.2M240.9 337.3h.6M241.2 337.3h.1M241.5 337.3l1.3 .2M241.6 337.3v.1M241.7 337.4h.1"/>
<path d="M241.8 337.4h.1M242 337.4h.1M242.1 337.4h.1M242.5 337.4v.1M242.6 337.5h.1M242.7 337.5h.8M242.9 337.5h.1M243.1 337.5h.1M243.2 337.5h.1M243.5 337.5l.2 .1M244 337.6h-.1h.4M244.2 337.6l.6 .1"/>
<path d="M244.3 337.6h.1M244.6 337.7h.1M244.9 337.7h.1M245.1 337.7h-.1h.4M245.3 337.7l.7 .1M245.8 337.8h.1M246 337.8h.1M246.1 337.8h.1M246.3 337.8l.5 .1M246.4 337.8h.1M246.7 337.9h.3M246.9 337.9h.3"/>
<path d="M247.3 337.9h.1M247.4 337.9l.7 .1M247.7 338h.1M247.8 338h.1M248 338h.3M248.4 338h.1M248.5 338l.1 .1M248.7 338.1l1.3 .1M248.7 338.1h.2M248.9 338.1h.2M249.2 338.1h.1M249.4 338.1l.1 .1"/>
<path d="M249.9 338.2l1.9 .2M250.1 338.2h.1M250.2 338.2h.1M250.3 338.2h.2M250.8 338.3h.1M251 338.3h.1M251.3 338.3h.1M251.5 338.3v.1M251.6 338.4h.1M251.8 338.4h.1M251.9 338.4h.1M252 338.4h.5"/>
<path d="M252.2 338.4h.1M252.4 338.4l.2 .1M252.6 338.5h.4M252.7 338.5h.1M252.9 338.5h.1M253 338.5l.8 .1M253.4 338.5h.1M253.6 338.6h.1M253.8 338.6h.1M253.8 338.6h.3M254 338.6l2.5 .3M254.3 338.6h.1"/>
<path d="M254.5 338.6l.1 .1M254.8 338.7h.1M255.2 338.7h.1M255.4 338.7l.1 .1M255.6 338.8h.1M256.1 338.8h.1M256.4 338.8l.4 .1M256.5 338.9h.2M175.1 348.8l-.2 .2M175.1 348.8h.1M175.2 348.7l-.1 .1M175.3 348.6l-.1 .1"/>
<path d="M175.3 348.6h.1M175.7 348.2l-.4 .4M175.8 348l-.1 .1M175.8 347.9v.1M176 347.8l-.2 .1M176 347.7v.1M176.5 347.2l-.5 .5M176.5 347.1v.1M176.6 347.1h-.1M176.9 346.7l-.3 .4M177.2 346.3l-.3 .4M177.3 346.2v.1"/>
<path d="M177.6 345.9l-.3 .3M177.7 345.8h-.1M177.7 345.7v.1M177.9 345.5l-.2 .2M178 345.3v.1M178.2 345.1l-.3 .4M178.3 345.1h-.1M178.3 345v.1M178.4 345h-.1M178.4 344.9h.1M178.5 344.8l-.1 .1M178.5 344.7v.1"/>
<path d="M178.6 344.7h-.1M178.7 344.5l-.1 .2M178.8 344.5h-.1M178.9 344.3l-.1 .2M179.3 343.9l-.4 .4M179.5 343.6l-.2 .3M179.5 343.6h.1M179.9 343.2l-.4 .4M180 343l-.1 .2M180.1 343h-.1M180.2 342.8l-.1 .1M180.2 342.7v.1"/>
<path d="M180.6 342.3l-.4 .4M180.7 342.2l-.1 .1M180.8 342.1h-.1M180.9 341.9l-.1 .2M181 341.9h-.1M181.1 341.7l-.1 .2M181.2 341.6l-.1 .1M181.5 341.3l-.3 .3M181.5 341.3h.1M181.8 340.9l-.3 .4M181.8 340.9h.1M181.9 340.8l-.1 .1"/>
<path d="M181.9 340.7v.1M182 340.7h-.1M182.1 340.6h-.1M182.1 340.5v.1M182.2 340.4l-.1 .1M182.2 340.4h.1M182.3 340.3l-.1 .1M182.3 340.3h.1M182.5 340.1l-.2 .2M243.3 380.4l.3 .1M243.5 380.5h.1M243.6 380.5l2.8 1.5"/>
<path d="M243.8 380.6h.1M243.9 380.7h.1M244.1 380.8h.1M244.2 380.9h.1M244.5 381h.1M244.6 381.1h.1M244.7 381.1l.1 .1M245 381.3h.1M245.1 381.4h.1M245.3 381.4v.1M245.4 381.5h.1M245.6 381.6h.1"/>
<path d="M245.7 381.6v.1M245.8 381.7h.1M245.8 381.7l.2 .1M246.1 381.9l.7 .3M246.5 382.1h.1M246.6 382.1l.1 .1"/>
</g>
<!-- layer: 0 -->
<path d="M104.6 279.9l31.2 14.2 15.4 8.4 18.7 7.2 6.7 9.5 13.6 11.5 14.3 11.7 14.8 11.3 41.3-2.9" fill="none" stroke="#f00" stroke-width=".26"/>
<!-- layer: Boundary -->
<g fill="none" stroke="#000" stroke-width=".26">
<path d="M75.3 239.8l-3.9 4M79.9 235l-3.9 4M83.3 231.4l-2.7 2.7M64.4 252.5l-5.1 7M70.6 244.6l-2.6 2.8-3 4.2M43.6 272.3l.4 2.2M43.8 273.4l3.7 2M44.9 273.2l-2.2 .4M48.5 275.9l4.9 2.6M50.7 271.1l-2 2.8M54.4 279.1l4.9 2.6M54.7 265.8l-3.4 4.5"/>
<path d="M58.7 260.4l-3.4 4.5M60.3 282.2l4.9 2.7M66.2 285.4l4.9 2.6M72.1 288.5l4.9 2.7M78 291.7l4.9 2.6M83.9 294.9l4.9 2.6M89.8 298l4.9 2.7M95.7 301.2l4.9 2.6M101.6 304.3l4.9 2.7M107.5 307.5l4.9 2.6M113.4 310.7l4.9 2.6M119.2 313.8l5 2.7"/>
<path d="M125.1 317l5 2.6M131 320.2l4.9 2.6M136.9 323.3l4.9 2.7M142.8 326.5l4.9 2.6M148.7 329.6l4.9 2.7M154.6 332.8l4.9 2.6M160.5 336l4.9 2.6M166.4 339.1l4.9 2.7M172.3 342.3l4.9 2.6M178.2 345.5l4.9 2.6M184.1 348.6l4.9 2.7M190 351.8l4.9 2.6"/>
<path d="M195.9 354.9l4.9 2.7M201.8 358.1l4.9 2.6M265.1 356.2l-3.1 4.4M207.7 361.3l4.9 2.6M213.6 364.4l4.9 2.7M219.5 367.6l4.9 2.6M225.3 370.7l5 2.7M231.2 373.9l5 2.6M237.1 377.1l4.9 2.6M249.8 377.9l-3 4.3-3.8-2M253.7 372.4l-3.2 4.6M257.5 367l-3.2 4.5"/>
<path d="M261.4 361.5l-3.2 4.5M246.6 381.2l.4 2.2M247.9 382.1l-2.2 .4"/>
<circle cx="43.8" cy="273.4" r=".56"/>
<circle cx="246.8" cy="382.3" r=".56"/>
</g>
<!-- layer: 0 -->
<g fill="none" stroke="#f0f" stroke-width=".26">
<path d="M86 139.4l-1.2 .8M37.3 154.4l-1.1 .2M37.6 154.3h.1M39.3 153.8l-1.5 .4M39.6 153.7h.1M42 153.4l-1.1-.1-1.1 .3M42.3 153.4h.1M42.6 153.5l1.5 .1M44.4 153.6h.1M44.6 153.6l1.5 .2M46.4 153.8h.1M46.7 153.8l1.5 .2"/>
<path d="M48.5 154h.1M48.8 154l1.5 .1M50.6 154.2h.1M50.9 154.2l1.4 .1M52.6 154.4h.1M52.9 154.4l1.5 .1M54.7 154.5h.1M55 154.6l1.5 .1M56.8 154.7h.1M57.1 154.7l1.5 .2M58.9 154.9h.1M59.2 154.9l1.4 .1"/>
<path d="M60.9 155.1h.1M63.5 154.4l-1.2 .8-1.1-.1M63.8 154.2h.1M65.3 153.3l-1.3 .8M65.5 153.1h.1M67 152.1l-1.2 .8M67.2 151.9h.1M68.7 150.9l-1.2 .9M69 150.8h.1M70.5 149.8l-1.3 .8M70.7 149.6h.1M72.2 148.6l-1.2 .9"/>
<path d="M72.4 148.5h.1M73.9 147.5l-1.2 .8M74.2 147.3h.1M75.7 146.3l-1.3 .8M75.9 146.1h.1M77.4 145.2l-1.3 .8M77.6 145h.1M79.1 144l-1.2 .8M79.4 143.8h.1M80.8 142.9l-1.2 .8M81.1 142.7h.1M82.6 141.7l-1.3 .8"/>
<path d="M82.8 141.5h.1M84.3 140.5l-1.2 .9M84.6 140.4h.1M61.3 256.8l4.2 2.1 3.7 .8M70.1 259.9l.9 .2M71.9 260.3l.9 .2M73.7 260.7l4.5 1M79.1 261.9l1 .2M81 262.3l.9 .2M82.8 262.7l3.7 .8 3.9 3.5M91.1 267.6l.7 .6M92.5 268.9l.6 .6"/>
<path d="M93.8 270.1l3.5 3.1M98 273.9l.7 .6M99.3 275.1l.7 .6M100.7 276.3l3.9 3.6"/>
</g>
<g fill="none" stroke="#0f0" stroke-width=".26">
<path d="M100 237l-4.3 5.5-3.7 5.6M84.3 259.7l-2.5 3.9M85.4 258.1l-.6 .8M86.4 256.6l-.5 .8M89.5 252l-2.6 3.8M90.5 250.4l-.5 .8M91.5 248.8l-.5 .8M72.3 278.7l-.4 .8M73.2 277.1l-.4 .8M79.2 267.4l-3.7 5.6-1.8 3.2M80.2 265.9l-.5 .8M81.2 264.3l-.5 .8"/>
<path d="M71.4 280.3l-5.3 9.5"/>
</g>
<text font-size="8.7" x="220.9" y="252.1" transform="rotate(-61 220.9 252.1)">N</text>
<g font-size="7.8">
<text x="87.4" y="46.1">PeggedBaseline Extension</text>
<text x="110.6" y="58.1">BottomCut</text>
<text x="180.5" y="57.4">WaterTank</text>
<text x="114.2" y="72">TopCut</text>
<text x="161.1" y="69.3">PeggedBaseline</text>
<text x="48" y="90.2">North Bdy</text>
</g>
<g font-size="5.2">
<text x="126" y="206.5">ELEVATION OF PEGGED BASELINE</text>
<text x="130.8" y="216.6">SCALE 1:250 HZ</text>
<text x="179.3" y="216.6">1:250 VERT</text>
<text x="104.6" y="230.1" transform="rotate(-90 104.6 230.1)">P4</text>
<text x="66" y="236.9" transform="rotate(-90 66 236.9)">P4</text>
<text x="151.2" y="238.4" transform="rotate(-90 151.2 238.4)">P3A</text>
<text x="135.8" y="241.1" transform="rotate(-90 135.8 241.1)">P3B</text>
<text x="169.9" y="247.6" transform="rotate(-90 169.9 247.6)">P3</text>
<text x="53.3" y="255.1" transform="rotate(-90 53.3 255.1)">OL-LONG</text>
<text x="176.6" y="272.6" transform="rotate(-90 176.6 272.6)">P2-C</text>
<text x="190.2" y="275.3" transform="rotate(-90 190.2 275.3)">P2-B</text>
<text x="204.6" y="283.6" transform="rotate(-90 204.6 283.6)">P2-A</text>
<text x="219.3" y="308.2" transform="rotate(-90 219.3 308.2)">P2</text>
<text x="73.7" y="323.1" transform="rotate(-90 73.7 323.1)">OL-XSECT1</text>
<text x="239.2" y="319.3" transform="rotate(-90 239.2 319.3)">P1-A</text>
<text x="260.6" y="321.1" transform="rotate(-90 260.6 321.1)">P1</text>
<text x="104.3" y="374.8">PLAN VIEW TOP PLATFORM</text>
<text x="114.7" y="384.4">SCALE 1:250 HZ</text>
</g>
<g font-size="2.6">
<text x="18.9" y="165.5">RL 62.00</text>
<text x="20.7" y="172.1">Chainage</text>
<text x="35.9" y="175.4" transform="rotate(-90 35.9 175.4)">61.99</text>
<text x="40.6" y="175.4" transform="rotate(-90 40.6 175.4)">60.46</text>
<text x="57.9" y="174.6" transform="rotate(-90 57.9 174.6)">55.08</text>
<text x="62" y="175.1" transform="rotate(-90 62 175.1)">54.97</text>
<text x="85.3" y="174.8" transform="rotate(-90 85.3 174.8)">48.37</text>
<text x="119.5" y="174.4" transform="rotate(-90 119.5 174.4)">39.16</text>
<text x="137.1" y="174.4" transform="rotate(-90 137.1 174.4)">34.43</text>
<text x="157.1" y="174.8" transform="rotate(-90 157.1 174.8)">29.04</text>
<text x="168.7" y="174.9" transform="rotate(-90 168.7 174.9)">25.92</text>
<text x="186.5" y="174.4" transform="rotate(-90 186.5 174.4)">21.13</text>
<text x="205.1" y="174.4" transform="rotate(-90 205.1 174.4)">16.14</text>
<text x="223.7" y="174.8" transform="rotate(-90 223.7 174.8)">11.18</text>
<text x="243.6" y="174.4" transform="rotate(-90 243.6 174.4)">5.78</text>
<text x="265.1" y="175.5" transform="rotate(-90 265.1 175.5)">00.00</text>
<text x="22.9" y="183.1">Section</text>
<text x="35.7" y="189.8" transform="rotate(-90 35.7 189.8)">OL3</text>
<text x="40.7" y="189.8" transform="rotate(-90 40.7 189.8)">OL2</text>
<text x="58.1" y="189.8" transform="rotate(-90 58.1 189.8)">OL-XSECT1</text>
<text x="61.9" y="189.9" transform="rotate(-90 61.9 189.9)">OL1</text>
<text x="85.3" y="189.5" transform="rotate(-90 85.3 189.5)">P4</text>
<text x="119.5" y="189.5" transform="rotate(-90 119.5 189.5)">P3-B</text>
<text x="137.1" y="189.5" transform="rotate(-90 137.1 189.5)">P3-A</text>
<text x="157.1" y="189.5" transform="rotate(-90 157.1 189.5)">P3</text>
<text x="168.7" y="189.5" transform="rotate(-90 168.7 189.5)">P2-C</text>
<text x="186.5" y="189.5" transform="rotate(-90 186.5 189.5)">P2-B</text>
<text x="205.1" y="189.5" transform="rotate(-90 205.1 189.5)">P2-A</text>
<text x="223.7" y="189.5" transform="rotate(-90 223.7 189.5)">P2</text>
<text x="243.6" y="189.5" transform="rotate(-90 243.6 189.5)">P1-A</text>
<text x="265.1" y="189.5" transform="rotate(-90 265.1 189.5)">P1</text>
<text x="60" y="228.5">North Bdy</text>
<text x="110.6" y="237.5">Extent of Fill</text>
<text x="111.2" y="245.1">Top Bank Right</text>
<text x="61.3" y="256.8" transform="rotate(-90 61.3 256.8)">OL3</text>
<text x="122.5" y="253.5">Pegged Baseline</text>
<text x="65.5" y="258.9" transform="rotate(-90 65.5 258.9)">OL2</text>
<text x="90" y="262.9" transform="rotate(-90 90 262.9)">OL1</text>
<text x="234.3" y="289.6">Intersecting Edge</text>
<text x="20.5" y="295.2">Extension Pegged Baseline</text>
<text x="243.7" y="295">Intersecting CL</text>
<text x="235.5" y="302.8">Intersecting Edge</text>
<text x="71.6" y="330.4">Bdy</text>
<text x="82.4" y="339.7">Top Bank Left</text>
<text x="104.4" y="346.3">Top Cut</text>
<text x="125" y="354.1">Bottom Cut</text>
<text x="189.1" y="374.1">CornerPost</text>
<text x="258.1" y="374.9">Bdy</text>
</g>
<g font-size="1.6">
<text x="75.2" y="257.2">5775</text>
<text x="59.7" y="262.2">1244</text>
<text x="88.1" y="278.5">6596</text>
<text x="115.8" y="291.5">9209</text>
<text x="140.8" y="303.4">4723</text>
<text x="161.2" y="303.8">5401</text>
<text x="168.7" y="317.4">3111</text>
<text x="180.5" y="328.3">4796</text>
<text x="193.7" y="339.2">4977</text>
<text x="208.5" y="350.7">4998</text>
<text x="227.6" y="356.1">5382</text>
<text x="248.3" y="354.7">5777</text>
<text x="132.3" y="394">meters</text>
</g>
<g font-size="1">
<text x="116.2" y="391.5">0.0</text>
<text x="119.2" y="391.5">1.00</text>
<text x="122.6" y="391.5">2.00</text>
<text x="126.3" y="391.5">3.00</text>
<text x="130" y="391.5">4.00</text>
<text x="133.6" y="391.5">5.00</text>
<text x="137.3" y="391.5">6.00</text>
<text x="141" y="391.5">7.00</text>
<text x="144.7" y="391.5">8.00</text>
<text x="148.4" y="391.5">9.00</text>
<text x="152" y="391.5">10.00</text>
</g>
</svg>
